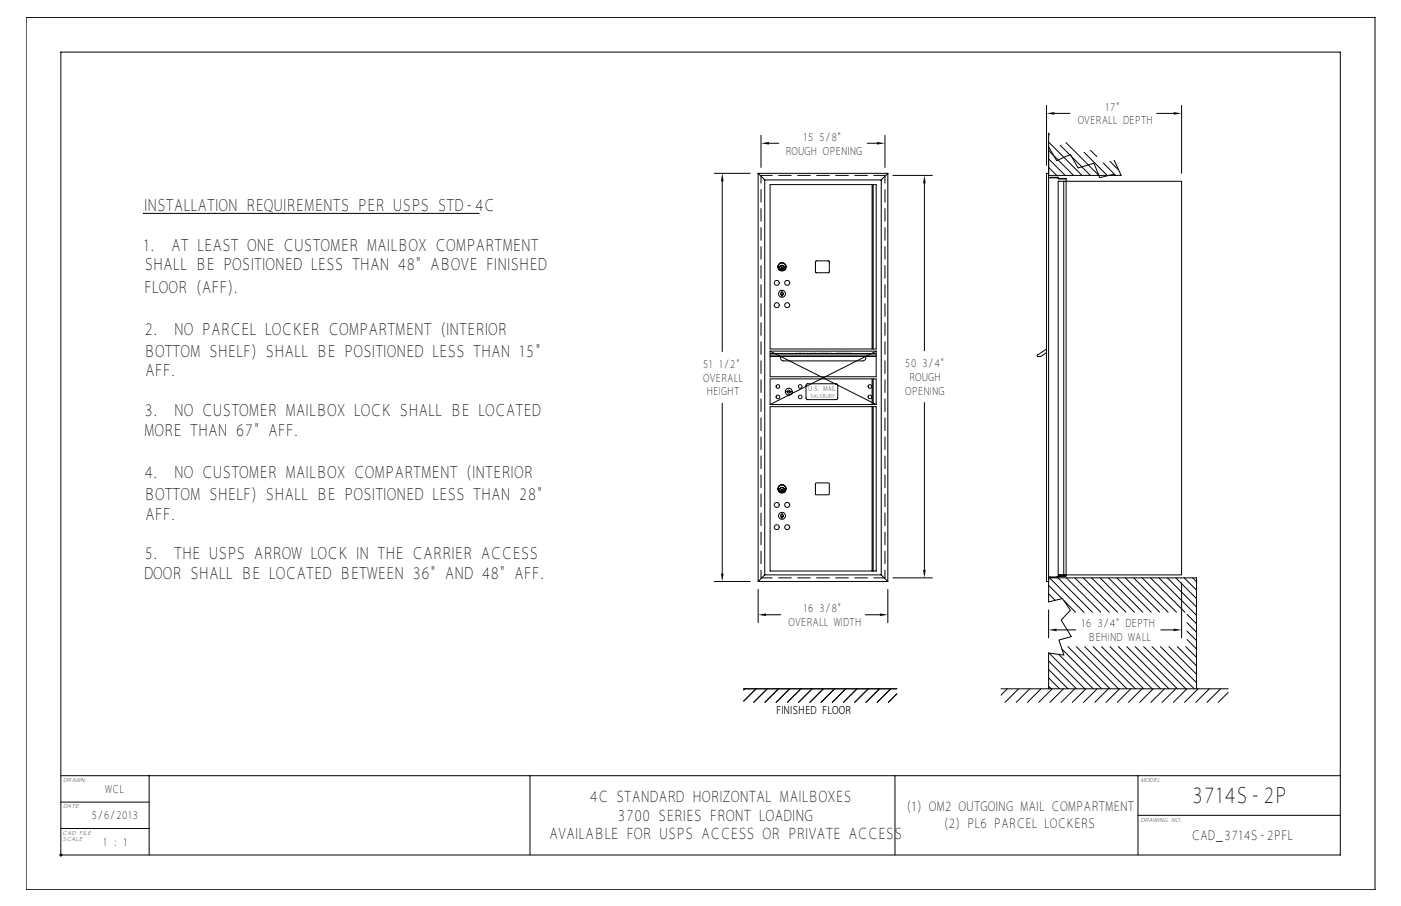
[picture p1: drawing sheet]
<svg xmlns="http://www.w3.org/2000/svg" width="432mm" height="279mm" viewBox="0 0 432 279" stroke-linecap="round" stroke-linejoin="round" font-family="sans-serif">
<g fill="none" stroke="#000" stroke-width=".31">
<path d="M8.1 5.4h415.7v269h-415.7zM322.5 32.5v18.5M325 35h4.8M356.5 35h5.2M364.2 32.5v21M220.2 53.5h11M222.6 55.9v52.5M233.7 53.5v125.8M233.7 53.5h39.9M233.7 53.5l2 2M234.6 41.7v10M235.7 55.5v121.8h35.9"/>
<path d="M235.7 55.5h35.9M237 44.2h3M237.3 56.9h32.8v50.7h-32.8zM267.3 44.2h3M268.8 56.9v50.7M269.1 56.9v50.7M271.6 55.5v121.8M272.8 41.7v10M273.6 53.5v125.8l-2-2M273.6 53.5l-2 2M275.2 54.1h12.2M284.9 56.5v51.7"/>
<path d="M323.2 54.8l2.9-.1v.5h2.5M323.2 45.3l2.5 4.2 4.2-1.9 2.4 4.2 4.9-1.4 1.8 4.4 4.4-1.1M323.2 41v144.6l4.3-1 2.4 3.6-2.8 3 3.1 5.1-3.8 1.1 1.5 4.6-4.7-.6v11M323.2 53.5h-.7v125.8h.7M323.2 51.6l2.5 2.5M323.2 49l5.1 5.1M323.2 46.4l7.7 7.7M323.2 43.8l10.3 10.3M323.2 41.2l.3 .3M323.7 54.8v-.1h2.1v.1M326.1 55.9h38.1v121.4h-38.1zM326.4 55.2v-.2h2.1l.1 122.6"/>
<path d="M326.8 44.8l9.3 9.3M327.9 55.9v121.4M328.5 44l10.2 10.1M334.1 47l7.2 7.1M336.1 46.4l2 1.9M340 50.3l3.9 3.8M342.1 49.7l2.7 2.7M343.4 49.4l2.2 4.7h-22.4M44.4 65.8h-.3h103.7M240.9 82.3l.2 .8zM241 89.5v2.2M251.4 80.5h4.1v3.5h-4.1z"/>
<path d="M237.3 108.3v7.9h32.8v-7.9M237.3 108.3l32.8 16.4M237.3 109.5h32.8M237.3 109.9h32.8M237.3 109h32.8M237.3 108.3h32.8M240.7 109.9a.95 .95 0 0 0 .8 1.4h24.4a.95 .95 0 0 0 .9-1.4M248.6 118.5l9.3-.1 .3 .4v4.1l-.5 .3h-9l-.3-.4zM268.8 116.8v7.9M269.1 116.8v7.9M270.1 108.3l-32.8 16.4M322.5 107.6l-2.8 2.2 1.1 .1 1.7-1.2"/>
<path d="M222.6 124.4v52.5M237.3 125.4h32.8v50.7h-32.8zM237.3 124.7h32.8M237.3 124.7v-7.9h32.8v7.9M242 120.8h2.2M268.8 125.4v50.7M269.1 125.4v50.7M284.9 124.1v51.7M240.9 150.8l.2 .7zM241 158v2.1M251.4 149h4.1v3.5h-4.1zM220.2 179.3h11"/>
<path d="M235.7 177.3l-2 2h39.9M275.2 178.2h12.2M323.2 178.2h45.6v34.2M323.2 177.9h2.6v.2M323.5 178.2l10.6 10.6M325.8 177.9v.2M326.1 178.2l10.6 10.6M326.1 177.3h2.5M326.4 177.6v.1h2.1v-.1M328.6 177.6h-2.5v.5h-2.4v-.2M328.7 178.2l10.6 10.6M331.3 178.2l10.6 10.6"/>
<path d="M333.9 178.2l10.6 10.6M336.5 178.2l10.6 10.6M339 178.2l10.6 10.6M341.6 178.2l10.6 10.6M344.2 178.2l10.6 10.6M346.8 178.2l10.6 10.6M349.4 178.2l10.6 10.6M352 178.2l10.6 10.6M354.6 178.2l10.6 10.6M357.2 178.2l11.6 11.6M359.8 178.2l9 9M362.4 178.2l6.4 6.4"/>
<path d="M364.2 179.7v17M365 178.2l3.8 3.8M367.6 178.2l1.2 1.2M233.7 181.8v10.2M236.1 189.6h4.5M266.7 189.6h4.5M273.6 181.8v10.2M323.2 188.1v8.6M323.2 183.1l2 2M323.2 180.5l4.1 4.1M325.6 194.3h6M327.9 185.2l3.6 3.6"/>
<path d="M329.1 199.4l13 13M331.7 199.4l13 13M334.3 199.4l13 13M336.9 199.4l13 13M339.5 199.4l13 13M342.1 199.4l13 13M344.7 199.4l13 13M347.3 199.4l13 13M349.9 199.4l13 13M352.5 199.4l13 13M355.1 199.4l13 13M357.7 199.4l11.1 11.1"/>
<path d="M357.8 194.3h3.9M360.3 199.4l8.5 8.5M362.8 199.4l6 5.9M365.4 199.4l3.4 3.3M365.8 197.2l3 2.9M365.8 194.6l3 3M365.8 192l3 3M365.8 189.4l3 3M229.2 212.4h47.2M229.6 212.4l-.4 .4M233 212.4l-3.8 3.8M236.5 212.4l-4.2 4.2"/>
<path d="M239.9 212.4l-4.1 4.2M243.4 212.4l-4.2 4.2M246.9 212.4l-4.2 4.2M250.3 212.4l-4.2 4.2M253.8 212.4l-4.2 4.2M257.2 212.4l-4.2 4.2M260.7 212.4l-4.2 4.2M264.1 212.4l-4.1 4.2M267.6 212.4l-4.2 4.2M271.1 212.4l-4.2 4.2M274.5 212.4l-4.2 4.2M276.4 214l-2.6 2.6"/>
<path d="M308.5 212.4h70M310.5 212.4l-2 2M313.9 212.4l-4.1 4.2M317.4 212.4l-4.2 4.2M320.9 212.4l-4.2 4.2M323.2 211.6l.8 .8M323.2 209l3.4 3.4M323.2 206.5l6 5.9M323.2 203.9l8.6 8.5M323.3 201.4l11.1 11M324.3 212.4l-4.2 4.2M326.3 201.8l10.6 10.6"/>
<path d="M327.3 200.2l12.2 12.2M327.8 212.4l-4.2 4.2M331.2 212.4l-4.2 4.2M334.7 212.4l-4.2 4.2M338.1 212.4l-4.1 4.2M341.6 212.4l-4.2 4.2M345.1 212.4l-4.2 4.2M348.5 212.4l-4.2 4.2M352 212.4l-4.2 4.2M355.4 212.4l-4.1 4.2M358.9 212.4l-4.2 4.2M362.4 212.4l-4.2 4.2"/>
<path d="M365.8 212.4l-4.2 4.2M369.3 212.4l-4.2 4.2M372.7 212.4l-4.2 4.2M376.2 212.4l-4.2 4.2M378.5 213.5l-3 3.1M18.8 239.2h144.5M46 239.2v24.5M163.3 239.2h112.5v24.5M163.3 239.2v24.5M275.8 239.2h137.3M350.7 239.2v24.5M18.8 255.5h27.2"/>
<path d="M18.8 247.4h27.2M53.8 243.6l1-.6 .9-.2h55.3a2.68 2.68 0 0 1 2.6 2.7v6.3a2.68 2.68 0 0 1-2.6 2.7h-55.3a2.68 2.68 0 0 1-2.7-2.7v-6.7zM54.1 243.9l.9-.6 .7-.1h55.3a2.3 2.3 0 0 1 2.3 2.3v6.3a2.3 2.3 0 0 1-2.3 2.3h-55.3a2.3 2.3 0 0 1-2.3-2.3v-6.7zM54.3 244.2l1.4-.6h55.3a1.91 1.91 0 0 1 1.9 1.9v6.3a1.91 1.91 0 0 1-1.9 1.9h-55.3a1.91 1.91 0 0 1-1.9-1.9v-6.3zM55 244.8l.7-.3h55.3l.6 .3 .3 .7v6.3l-.3 .7-.6 .3h-55.3l-.7-.3-.3-.7v-6.3zM55.1 249.8h1.2M55.1 249.4h5.9M55.1 246h56.5M55.1 245.6h56.5M55.1 251.7h56.5M55.1 251.4h56.5M55.1 246.4h1.7"/>
<path d="M55.1 246.8h1.4M55.1 247.2h1.3M55.1 247.5h1.2M55.1 247.9h1.2M55.1 248.3h1.2M55.1 248.7h1.4M55.1 249.1h1.6M55.1 250.2h1.3M55.1 250.6h1.4M55.1 251h1.8M55.1 245.2h56.4M55.1 252.1h56.4"/>
<path d="M55.6 244.9h55.5M55.6 252.4h55.5M55.7 244.9l-.4 .2-.2 .4v6.3l.2 .4 .4 .2M56.3 249.4a1.48 1.48 0 0 0 1.4 1.9M56.5 249.4l.2 1.1 .7 .5h3.9a1.52 1.52 0 0 0 1.2-1.4 1.52 1.52 0 0 0-1.2-1.5h-2.9l-.3-.3 .3-.3h2.3l.3 .4h1.5l-.1-1-.5-.5-4.2-.1a1.52 1.52 0 0 0-1.2 1.5 1.52 1.52 0 0 0 1.2 1.5h3l.3 .3-.3 .3h-2.3l-.3-.5M57.7 246.1a1.73 1.73 0 0 0-1.4 1.7 1.73 1.73 0 0 0 1.4 1.7M58.2 249.8h2.6M58.3 247.8h2.4M61.3 246.1a1.54 1.54 0 0 1 1.4 2h-.6l.4 .5 .2 1.1 1.9-3.5M62.2 246.4h2.3M62.3 248.3h1.2M62.5 246.8h1.8"/>
<path d="M62.6 248.7h.7M62.7 247.2h1.4M62.7 249.1h.4M62.7 247.5h1.2M62.7 247.9h1M64.2 251.1l.4-.9h2.7l.5 .9M64.2 251h3.5M64.4 250.6h3.1M64.8 246.3h2.4l2.5 4.7h-1.7l-.7-1.1h-2.7l-.6 1.1h-1.8zM66 247.3l.7 1.4h-1.5zM66 247.7l.3 .6h-.6zM67.3 246.2l2.4 4.4v-4.3"/>
<path d="M67.5 246.4h2.2M67.7 246.8h2M67.9 247.2h1.8M68.1 247.5h1.6M68.3 247.9h1.4M68.5 248.3h1.2M68.7 248.7h1M68.9 249.1h.8M69.1 249.4h.6M69.3 249.8h.4M69.9 246.3h1.5v3.6h3.9v1.1h-5.4zM71.6 246.8h3.9"/>
<path d="M71.6 247.2h3.7M71.6 247.5h3.7M71.6 247.9h3.7M71.6 248.3h3.7M71.6 248.7h3.8M75.5 251v-.4l.5 .5 .7 .2M75.8 246.4h-4.2v3h3.7M75.8 246.6l.9-.3h3.9l.7 .6 .2 1h-1.6l-.3-.4h-2.3l-.3 .3 .3 .3h3a1.52 1.52 0 0 1 1.2 1.5 1.52 1.52 0 0 1-1.2 1.4l-4.2-.1-.5-.4-.1-1.1h1.5l.3 .5h2.3l.3-.3-.3-.3h-2.9a1.56 1.56 0 0 1-.9-2.7zM76.7 246.1a1.75 1.75 0 0 0-1.5 1.2 1.75 1.75 0 0 0 .5 1.8h-4.1M77.2 249.8h2.6M77.4 249.4h2.2M77.5 247.5h2.1"/>
<path d="M77.5 247.9h2.1M80.3 246.1a1.54 1.54 0 0 1 1.4 2h-.7a1.77 1.77 0 0 1 .7 1.8 1.77 1.77 0 0 1-1.4 1.4M81.1 251h1.1M81.2 246.4h1M81.3 248.3h.9M81.5 250.6h.7M81.5 246.8h.7M81.5 248.7h.7M81.6 250.2h.6M81.6 247.2h.6M81.7 249.1h.5M81.7 249.8h.5"/>
<path d="M81.7 249.4h.5M81.7 247.5h.5M81.7 247.9h.5M82.2 246.3v4.7M84 247.4h2.6l.3 .4-.3 .3h-2.6zM84 249.2h2.6l.3 .4-.3 .3h-2.6zM84.2 247.6l2.5 .1-2.5 .2zM84.2 249.4l2.5 .2-2.5 .1zM87.1 246.1a1.62 1.62 0 0 1 1.3 2.4 1.69 1.69 0 0 1-1.2 2.8M87.1 246.3a1.44 1.44 0 0 1 1 2.3 1.49 1.49 0 0 1-.9 2.4h-4.8v-4.7h4.8M88 246.4h1.2M88.1 251h1.7"/>
<path d="M88.3 246.8h.9M88.4 250.6h1M88.5 248.3h.7M88.5 248.7h.7M88.5 247.2h.7M88.5 247.9h.7M88.5 247.5h.7M88.6 250.2h.7M88.6 249.1h.6M88.6 249.8h.6M88.6 249.4h.6M89.2 246.3v3.6a1.4 1.4 0 0 0 1.4 1.4"/>
<path d="M89.4 246.3h1.6v3.3l.3 .3 3-.1 .1-3.5h1.5l-.1 4.2-.5 .4-.6 .1-4.7-.1-.4-.4-.2-.6zM91.2 246.3l.1 3.4h2.9v-3.4M91.2 249.4h3M91.2 246.4h3M91.2 246.8h3M91.2 247.2h3M91.2 247.5h3M91.2 247.9h3M91.2 248.3h3M91.2 248.7h3M91.2 249.1h3M95.6 251h1.2"/>
<path d="M95.9 250.6h.9M96.1 250.2h.7M96.1 246.3v3.6a1.4 1.4 0 0 1-1.4 1.4M96.1 249.8h.7M96.1 249.4h.7M96.1 246.4h.7M96.1 246.8h.7M96.1 247.2h.7M96.1 247.5h.7M96.1 247.9h.7M96.1 248.3h.7M96.1 248.7h.7"/>
<path d="M96.1 249.1h.7M96.8 246.3v4.7M98.6 247.4h2.7l.2 1.1-.3 .2h-2.6zM98.8 247.6h2.4l.1 .8-2.5 .1zM98.8 247.9h2.5M98.8 248.3h2.5M98.8 250.2h2.5M98.8 250.6h2.5M98.8 251h2.5M101.3 250.2l-2.5-.1v.9M101.3 250.2v.8M101.8 246.1a1.4 1.4 0 0 1 1.4 1.4v1.1l1.6 .1"/>
<path d="M102.9 246.4l2.7 3.2v1.4M103 248.6v.2a.48 .48 0 0 0-.3 .5 .48 .48 0 0 0 .3 .4v1.3h-1.5v-.9l-.3-.2h-2.6v1.1h-1.6v-4.7h4.8l.9 .3a2.15 2.15 0 0 1 .3 2M103 246.3h2l1.6 1.8 1.6-1.8h2l-2.8 3.2v1.5h-1.6v-1.5zM103.1 249.4h2.4M103.1 249.1h2.1M103.2 247.2h.3M103.2 249.8h2.4M103.2 248.6l-.2 .7 .2 1.7M103.2 247.5h.6M103.2 247.9h1M103.2 248.3h1.3M103.2 250.2h2.4"/>
<path d="M103.2 250.6h2.4M103.2 251h2.4M105.2 246.1l1.4 1.6 1.4-1.6M105.4 246.4h2.4M105.8 246.8h1.7M106.1 247.2h1M106.4 247.5h.4M107.6 249.8h4M107.6 250.2h4M107.6 250.6h4M107.6 251h4M107.7 249.4h3.9"/>
<path d="M108 249.1h3.6M108.4 248.7h3.2M108.7 248.3h2.9M109 247.9h2.6M109.4 247.5h2.2M109.7 247.2h1.9M110 246.8h1.6M111 244.9l.4 .2 .2 .4v6.3l-.2 .4-.4 .2M111.6 246.4h-1.2l-2.8 3.2v1.4M350.7 251.4h62.4M18.3 263.7h394.8v-247.6h-394.3v248.1"/>
<circle cx="239.4" cy="87.2" r=".76"/>
<circle cx="239.4" cy="94.1" r=".76"/>
<circle cx="241" cy="90.6" r=".46"/>
<circle cx="241" cy="82.6" r=".76"/>
<circle cx="241" cy="82.3" r="1.19"/>
<circle cx="241" cy="90.6" r="1.07"/>
<circle cx="241" cy="82.6" r=".7"/>
<circle cx="241" cy="82.3" r="1.28"/>
<circle cx="241" cy="82.6" r=".73"/>
<circle cx="242.6" cy="87.2" r=".76"/>
<circle cx="242.6" cy="94.1" r=".76"/>
<circle cx="239.8" cy="119.2" r=".56"/>
<circle cx="246.6" cy="119.2" r=".56"/>
<circle cx="268.1" cy="119.2" r=".56"/>
<circle cx="239.8" cy="122.4" r=".56"/>
<circle cx="243.1" cy="120.8" r="1.07"/>
<circle cx="243.1" cy="120.8" r=".46"/>
<circle cx="246.6" cy="122.4" r=".56"/>
<circle cx="268.1" cy="122.4" r=".56"/>
<circle cx="239.4" cy="155.7" r=".76"/>
<circle cx="241" cy="150.8" r="1.19"/>
<circle cx="241" cy="151" r=".7"/>
<circle cx="241" cy="159.1" r=".46"/>
<circle cx="241" cy="151" r=".76"/>
<circle cx="241" cy="159.1" r="1.07"/>
<circle cx="241" cy="150.8" r="1.28"/>
<circle cx="241" cy="151" r=".73"/>
<circle cx="242.6" cy="155.7" r=".76"/>
<circle cx="239.4" cy="162.6" r=".76"/>
<circle cx="242.6" cy="162.6" r=".76"/>
</g>
<path d="M322.5 35l2.5-.4v.8zM361.7 34.6l2.5 .4-2.5 .4zM222.6 53.5l.4 2.4h-.8zM234.6 44.2l2.4-.4v.8zM270.3 43.8l2.5 .4-2.5 .4zM284.9 54.1l.4 2.4h-.8zM222.2 176.9h.8l-.4 2.4zM284.5 175.8h.8l-.4 2.4zM233.7 189.6l2.4-.4v.8zM271.2 189.2l2.4 .4-2.4 .4zM323.2 194.3l2.4-.5v.9zM361.7 193.8l2.5 .5-2.5 .4z" fill="#000"/>
<path d="M234.6 178.2v-124.1M272.8 178.2v-124.1" fill="none" stroke="#000" stroke-width=".31" stroke-dasharray="3.9 2" stroke-dashoffset="1.5"/>
<path d="M234.6 54.1h38.2M234.6 178.2h38.2" fill="none" stroke="#000" stroke-width=".31" stroke-dasharray="3.9 2" stroke-dashoffset=".5"/>
<path d="M47.2 241h114.2v20.7h-114.2z" fill-rule="evenodd" fill="#fff"/>
<text font-size="6.9" x="367.3" y="247.8">3714S-2P</text>
<g font-size="5.2">
<text x="44.4" y="65.1">INSTALLATION REQUIREMENTS PER USPS STD-4C</text>
<text x="44.1" y="77.3">1.</text>
<text x="52.8" y="77.3">AT LEAST ONE CUSTOMER MAILBOX COMPARTMENT</text>
<text x="44.5" y="83.4">SHALL BE POSITIONED LESS THAN 48&quot; ABOVE FINISHED</text>
<text x="44.4" y="90.2">FLOOR (AFF).</text>
<text x="44.5" y="103.2">2.</text>
<text x="53.7" y="103.2">NO PARCEL LOCKER COMPARTMENT (INTERIOR</text>
<text x="44.4" y="110">BOTTOM SHELF) SHALL BE POSITIONED LESS THAN 15&quot;</text>
<text x="44.8" y="116.1">AFF.</text>
<text x="44.5" y="128.3">3.</text>
<text x="53.7" y="128.3">NO CUSTOMER MAILBOX LOCK SHALL BE LOCATED</text>
<text x="44.4" y="134.4">MORE THAN 67&quot; AFF.</text>
<text x="44.5" y="147.4">4.</text>
<text x="53.7" y="147.4">NO CUSTOMER MAILBOX COMPARTMENT (INTERIOR</text>
<text x="44.4" y="154.2">BOTTOM SHELF) SHALL BE POSITIONED LESS THAN 28&quot;</text>
<text x="44.8" y="160.3">AFF.</text>
<text x="44.5" y="172.5">5.</text>
<text x="53.7" y="172.5">THE USPS ARROW LOCK IN THE CARRIER ACCESS</text>
<text x="44.4" y="178.6">DOOR SHALL BE LOCATED BETWEEN 36&quot; AND 48&quot; AFF.</text>
</g>
<g font-size="4.8">
<text x="181.8" y="247.5">4C STANDARD HORIZONTAL MAILBOXES</text>
<text x="190.4" y="253.2">3700 SERIES FRONT LOADING</text>
<text x="169.2" y="258.9">AVAILABLE FOR USPS ACCESS OR PRIVATE ACCESS</text>
</g>
<g font-size="4.1">
<text x="279.4" y="250">(1) OM2 OUTGOING MAIL COMPARTMENT</text>
<text x="290.9" y="255.4">(2) PL6 PARCEL LOCKERS</text>
<text x="367.2" y="259">CAD_3714S-2PFL</text>
</g>
<g font-size="3.5">
<text x="340.6" y="34.2">17&quot;</text>
<text x="332.2" y="38.2">OVERALL DEPTH</text>
<text x="242.1" y="47.7">ROUGH OPENING</text>
<text x="247.5" y="43.4">15 5/8&quot;</text>
<text x="216.6" y="113.5">51 1/2&quot;</text>
<text x="278.9" y="113.3">50 3/4&quot;</text>
<text x="216.8" y="117.8">OVERALL</text>
<text x="280.2" y="117.6">ROUGH</text>
<text x="217.8" y="121.9">HEIGHT</text>
<text x="279" y="121.7">OPENING</text>
<text x="247.5" y="188.8">16 3/8&quot;</text>
<text x="243" y="193.1">OVERALL WIDTH</text>
<text x="333.3" y="193.4">16 3/4&quot; DEPTH</text>
<text x="335.4" y="197.7">BEHIND WALL</text>
<text x="239.2" y="220.3">FINISHED FLOOR</text>
<text x="32.4" y="244.5">WCL</text>
<text x="28.2" y="252.6">5/6/2013</text>
<text x="31.7" y="260.8">1 : 1</text>
</g>
<text font-size="2.2" x="249" y="120.6">U.S. MAIL</text>
<g font-size="1.8">
<text x="19.5" y="241.2">DRAWN</text>
<text x="351.5" y="241.2">MODEL</text>
<text x="19.5" y="249.3">DATE</text>
<text x="19.2" y="257.5">CAD FILE</text>
<text x="351.5" y="253.4">DRAWING NO.</text>
<text x="19.3" y="259.5">SCALE</text>
</g>
<text font-size="1.7" x="249.8" y="122.6">SALSBURY</text>
<g font-size=".5">
<text x="245.2" y="108.8">OUTGOING</text>
<text x="257.8" y="108.8">MAIL</text>
</g>
</svg>
